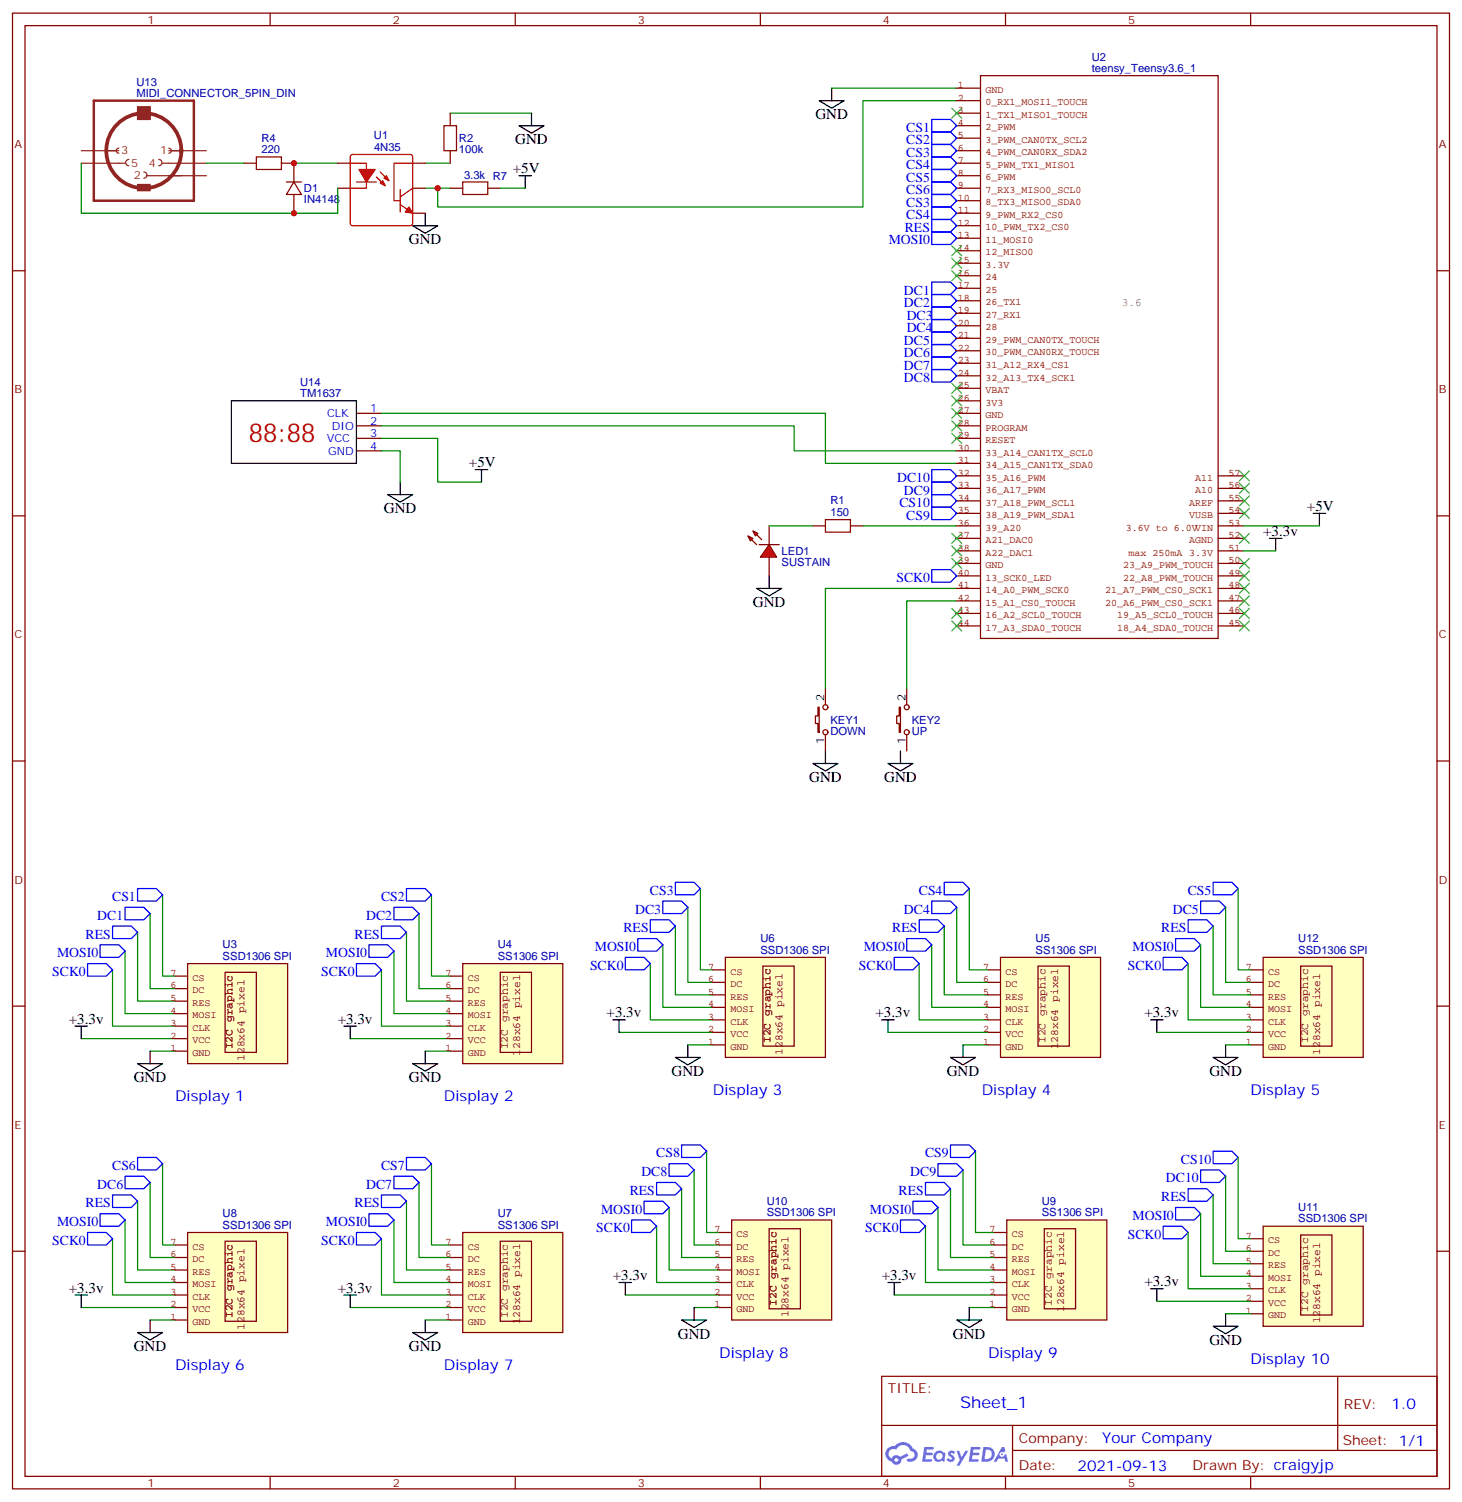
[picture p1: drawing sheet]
<svg xmlns="http://www.w3.org/2000/svg" width="412mm" height="424mm" viewBox="0 0 412 424" stroke-linecap="round" stroke-linejoin="round" font-family="sans-serif">
<g fill="none" stroke="#870000" stroke-width=".35">
<path d="M3.5 3.7h405.4v416.3h-405.4zM7.1 7.2h398.2v409.3h-398.2zM76.2 3.7v3.5M145.3 3.7v3.5M214.5 3.7v3.5M283.6 3.7v3.5M352.8 3.7v3.5M3.5 76.4h3.6M405.3 76.4h3.6M3.5 145.5h3.6M405.3 145.5h3.6M3.5 214.7h3.6"/>
<path d="M405.3 214.7h3.6M3.5 283.8h3.6M405.3 283.8h3.6M3.5 353h3.6M405.3 353h3.6M248.7 388.2h156.6v28.3h-156.6zM377.3 388.3v20.8M76.2 416.5v3.5M145.3 416.5v3.5M214.5 416.5v3.5M248.7 402.1h156.5M283.6 416.5v3.5"/>
<path d="M285.6 409.1h119.6M285.6 402.1v14.1M352.8 416.5v3.5"/>
</g>
<g fill="#5487ff">
<path d="M267.7 409.4a1.22 1.22 0 0 1 1.7 .3l-.4 .5a.47 .47 0 0 0-.3-.4 .47 .47 0 0 0-.5 .2v.2a1.23 1.23 0 0 1 .8 1.9 1.44 1.44 0 0 1-2-.3l.5-.5 .7 .4a.29 .29 0 0 0 .3-.3 .29 .29 0 0 0-.2-.3 1.04 1.04 0 0 1-.6-1.7z"/>
<path d="M260.7 408.2h2.4l.3 .1-.2 .5-1.8 .1-.1 .9h1.5l.3 .3-.3 .4h-1.6l-.2 1.1h1.7l.2 .4-.2 .3h-2.6z"/>
<path d="M273.8 408.2h2.4l.3 .1-.1 .5-1.8 .1-.2 .9h1.6l.3 .3-.4 .4h-1.6l-.1 1.1h1.7l.2 .4-.2 .3h-2.6z"/>
<path d="M282.6 408.2h.7l.3 1.2-.6 .3a.69 .69 0 0 0-1 .3 .69 .69 0 0 0 .4 1 .69 .69 0 0 0 .9-.6l.5-.3 .6 2.2h-.8l-.2-.9h-1.8l-.5 .9h-.8z"/>
<path d="M269.8 409.2h.8l.6 1.9 1.1-1.9h.9l-2.6 4.2h-.8l.9-1.5z"/>
<path d="M277.4 408.2l-.6 4.1h1.3a2.11 2.11 0 0 0 2.5-2.1 2.11 2.11 0 0 0-2.5-2zM278.1 408.9a1.39 1.39 0 0 1 1.7 1.4 1.39 1.39 0 0 1-1.8 1.3h-.3z"/>
<path d="M263.7 409.8a1.54 1.54 0 0 0-.1 2.1 1.54 1.54 0 0 0 2.2 .2l.6 .2 .3-2.3-.2-.2-.4-.1a1.49 1.49 0 0 0-2.4 .1zM264 410.8a.94 .94 0 0 1 1.8 0 .94 .94 0 0 1-1.8 0z"/>
<path d="M250.4 408.5a2.18 2.18 0 0 0 1.1 3.8 1.44 1.44 0 0 0 1.6 .9 1.44 1.44 0 0 0 1.2-1.5l2-1-.5-.7-1.9 .9a1.47 1.47 0 0 0-2.4 .5 1.39 1.39 0 0 1-.7-2 1.39 1.39 0 0 1 2-.5 2.12 2.12 0 0 1 2.2-1.3 2.12 2.12 0 0 1 1.9 1.7 1.14 1.14 0 0 1 1.1 1.4 1.14 1.14 0 0 1-1.7 .8 .43 .43 0 0 0-.5 .3 .43 .43 0 0 0 .4 .5 1.98 1.98 0 0 0 2.5-1.2 1.98 1.98 0 0 0-1.2-2.5 3.1 3.1 0 0 0-5.3-.7l-.9 .1zM252.3 411.8a.55 .55 0 0 1 1.1 0 .55 .55 0 0 1-1.1 0z"/>
<circle cx="282.6" cy="410.3" r=".26"/>
</g>
<g fill="none" stroke="#00f" stroke-width=".35">
<path d="M262.8 37.2h5.3l1.8 1.8-1.8 1.7h-5.3zM262.8 33.7h5.3l1.8 1.8-1.8 1.7h-5.3zM262.8 44.3h5.3l1.8 1.7-1.8 1.8h-5.3zM262.8 65.4h5.3l1.8 1.8-1.8 1.8h-5.3zM262.8 79.6h5.3l1.8 1.7-1.8 1.8h-5.3zM262.8 97.2h5.3l1.8 1.8-1.8 1.7h-5.3zM262.8 93.7h5.3l1.8 1.7-1.8 1.8h-5.3zM262.8 86.6h5.3l1.8 1.8-1.8 1.7h-5.3zM262.8 90.1h5.3l1.8 1.8-1.8 1.8h-5.3zM262.8 83.1h5.3l1.8 1.7-1.8 1.8h-5.3zM262.8 143.1h5.3l1.8 1.7-1.8 1.8h-5.3zM262.8 160.7h5.3l1.8 1.8-1.8 1.7h-5.3z"/>
<path d="M35.3 255.9h5.3l1.7 1.8-1.7 1.8h-5.3zM38.8 250.6h5.3l1.8 1.8-1.8 1.8h-5.3zM111.1 255.9h5.3l1.8 1.8-1.8 1.8h-5.3zM114.7 250.6h5.2l1.8 1.8-1.8 1.8h-5.2zM24.7 271.8h5.3l1.7 1.8-1.7 1.7h-5.3zM28.2 266.5h5.3l1.8 1.8-1.8 1.8h-5.3zM31.7 261.2h5.3l1.8 1.8-1.8 1.8h-5.3zM100.5 271.8h5.3l1.8 1.8-1.8 1.7h-5.3zM104.1 266.5h5.3l1.7 1.8-1.7 1.8h-5.3zM107.6 261.2h5.3l1.8 1.8-1.8 1.8h-5.3z"/>
</g>
<g fill="none" stroke="#850000" stroke-width=".35">
<path d="M269.5 24.9h7.1M269.5 28.4h7.1M269.5 31.9h7.1M269.5 35.5h7.1M269.5 39h7.1M276.6 21.3h67v158.8h-67zM269.5 56.6h7.1M269.5 42.5h7.1M269.5 46h7.1M269.5 49.6h7.1M269.5 53.1h7.1M269.5 60.1h7.1"/>
<path d="M269.5 63.7h7.1M269.5 67.2h7.1M269.5 70.7h7.1M269.5 74.3h7.1M269.5 77.8h7.1M269.5 81.3h7.1M269.5 84.8h7.1M269.5 88.4h7.1M269.5 91.9h7.1M269.5 95.4h7.1M269.5 99h7.1M269.5 102.5h7.1"/>
<path d="M269.5 106h7.1M269.5 109.5h7.1M269.5 113.1h7.1M269.5 116.6h7.1M269.5 120.1h7.1M269.5 123.6h7.1M269.5 127.2h7.1M269.5 130.7h7.1M269.5 134.2h7.1M269.5 137.8h7.1M343.6 134.2h7.1M343.6 137.8h7.1"/>
<path d="M269.5 141.3h7.1M269.5 144.8h7.1M269.5 148.3h7.1M269.5 151.9h7.1M269.5 155.4h7.1M269.5 158.9h7.1M343.6 141.3h7.1M343.6 144.8h7.1M343.6 148.3h7.1M343.6 151.9h7.1M343.6 155.4h7.1M343.6 158.9h7.1"/>
<path d="M269.5 162.5h7.1M269.5 166h7.1M269.5 169.5h7.1M269.5 173h7.1M269.5 176.6h7.1M343.6 162.5h7.1M343.6 166h7.1M343.6 169.5h7.1M343.6 173h7.1M343.6 176.6h7.1"/>
</g>
<path d="M231.1 28.4h7l-3.5 2.1zM234.6 24.9v3.5M370.4 144.8h3.5M372.2 144.8v3.5M21.2 289.5h3.5M22.9 289.5v3.5M42.3 296.5v3.5M97 289.5h3.5M98.8 289.5v3.5M119.9 296.5v3.5M38.8 300h7.1l-3.6 2.2zM116.4 300h7.1l-3.6 2.2z" fill="none" stroke="#000" stroke-width=".35"/>
<g fill="none" stroke="#008700" stroke-width=".35">
<path d="M234.6 24.9h34.9M350.7 148.3h21.5M42.3 257.7v21.2h7.1M45.9 252.4v22.9h3.5M118.2 257.7v21.2h8.8M121.7 252.4v22.9h5.3M31.7 273.6v15.9h17.7M35.3 268.3v17.6h14.1M38.8 263v19.4h10.6M107.6 273.6v15.9h19.4M111.1 268.3v17.6h15.9M114.7 263v19.4h12.3"/>
<path d="M22.9 293h26.5M42.3 296.5h7.1M98.8 293h28.2M119.9 296.5h7.1"/>
</g>
<g fill="none" stroke="#3c3" stroke-width=".35">
<path d="M268.5 69.3l2.8 2.8M268.5 72.8l2.8 2.9M271.3 69.3l-2.8 2.8M271.3 72.8l-2.8 2.9M268.5 108.1l2.8 2.8M268.5 111.7l2.8 2.8M268.5 115.2l2.8 2.8M268.5 118.7l2.8 2.8M271.3 108.1l-2.8 2.8M271.3 111.7l-2.8 2.8M271.3 115.2l-2.8 2.8M271.3 118.7l-2.8 2.8"/>
<path d="M268.5 122.2l2.8 2.9M271.3 122.2l-2.8 2.9M349.6 132.8l2.8 2.8M349.6 136.3l2.8 2.9M349.6 139.9l2.8 2.8M352.4 132.8l-2.8 2.8M352.4 136.3l-2.8 2.9M352.4 139.9l-2.8 2.8M268.5 150.5l2.8 2.8M268.5 154l2.8 2.8M268.5 157.5l2.8 2.8M271.3 150.5l-2.8 2.8"/>
<path d="M271.3 154l-2.8 2.8M271.3 157.5l-2.8 2.8M349.6 143.4l2.8 2.8M349.6 150.5l2.8 2.8M349.6 157.5l2.8 2.8M352.4 143.4l-2.8 2.8M352.4 150.5l-2.8 2.8M352.4 157.5l-2.8 2.8M268.5 171.6l2.8 2.8M268.5 175.2l2.8 2.8M271.3 171.6l-2.8 2.8M271.3 175.2l-2.8 2.8"/>
<path d="M349.6 161l2.8 2.9M349.6 164.6l2.8 2.8M349.6 168.1l2.8 2.8M349.6 175.2l2.8 2.8M352.4 161l-2.8 2.9M352.4 164.6l-2.8 2.8M352.4 168.1l-2.8 2.8M352.4 175.2l-2.8 2.8"/>
</g>
<path d="M130.5 271.8h28.2v28.2h-28.2z" fill="#ffffc2" stroke="#850000" stroke-width=".35"/>
<path d="M127 278.9h3.5M127 275.3h3.5M141.1 274.3h8.8v22.6h-8.8zM127 296.5h3.5M127 293h3.5M127 289.5h3.5M127 285.9h3.5M127 282.4h3.5" fill="none" stroke="#850000" stroke-width=".35"/>
<path d="M52.9 271.8h28.2v28.2h-28.2z" fill="#ffffc2" stroke="#850000" stroke-width=".35"/>
<path d="M49.4 278.9h3.5M49.4 275.3h3.5M63.5 274.3h8.8v22.6h-8.8zM49.4 296.5h3.5M49.4 293h3.5M49.4 289.5h3.5M49.4 285.9h3.5M49.4 282.4h3.5" fill="none" stroke="#850000" stroke-width=".35"/>
<g fill="none" stroke="#008700" stroke-width=".35">
<path d="M194 255.9v21.2h7.1M197.6 250.6v23h3.5M269.9 255.9v21.2h8.8M273.4 250.6v23h5.3M183.4 271.8v15.9h17.7M187 266.5v17.7h14.1M190.5 261.2v19.4h10.6M259.3 271.8v15.9h19.4M262.8 266.5v17.7h15.9M266.3 261.2v19.4h12.4M174.6 291.2h26.5M194 294.7h7.1"/>
<path d="M250.5 291.2h28.2M271.6 294.7h7.1"/>
</g>
<path d="M183.4 259.5h5.3l1.8 1.7-1.8 1.8h-5.3zM187 254.2h5.3l1.7 1.7-1.7 1.8h-5.3zM190.5 248.9h5.3l1.8 1.7-1.8 1.8h-5.3zM259.3 259.5h5.3l1.7 1.7-1.7 1.8h-5.3zM262.8 254.2h5.3l1.8 1.7-1.8 1.8h-5.3zM266.3 248.9h5.3l1.8 1.7-1.8 1.8h-5.3zM176.4 270.1h5.3l1.7 1.7-1.7 1.8h-5.3zM179.9 264.8h5.3l1.8 1.7-1.8 1.8h-5.3zM252.2 270.1h5.3l1.8 1.7-1.8 1.8h-5.3zM255.8 264.8h5.3l1.7 1.7-1.7 1.8h-5.3z" fill="none" stroke="#00f" stroke-width=".35"/>
<path d="M172.9 287.7h3.5M174.6 287.7v3.5M190.5 298.3h7.1l-3.6 2.1zM194 294.7v3.6M248.7 287.7h3.5M250.5 287.7v3.5M268.1 298.3h7.1l-3.6 2.1zM271.6 294.7v3.6" fill="none" stroke="#000" stroke-width=".35"/>
<path d="M282.2 270.1h28.2v28.2h-28.2z" fill="#ffffc2" stroke="#850000" stroke-width=".35"/>
<path d="M278.7 277.1h3.5M278.7 273.6h3.5M292.8 272.5h8.8v22.6h-8.8zM278.7 294.7h3.5M278.7 291.2h3.5M278.7 287.7h3.5M278.7 284.2h3.5M278.7 280.6h3.5" fill="none" stroke="#850000" stroke-width=".35"/>
<path d="M204.6 270.1h28.2v28.2h-28.2z" fill="#ffffc2" stroke="#850000" stroke-width=".35"/>
<path d="M201.1 277.1h3.5M201.1 273.6h3.5M215.2 272.5h8.8v22.6h-8.8zM201.1 294.7h3.5M201.1 291.2h3.5M201.1 287.7h3.5M201.1 284.2h3.5M201.1 280.6h3.5" fill="none" stroke="#850000" stroke-width=".35"/>
<g fill="none" stroke="#008700" stroke-width=".35">
<path d="M38.8 338.8v19.4h10.6M42.3 333.6v21.1h7.1M45.9 328.3v22.9h3.5M114.7 338.8v19.4h12.3M118.2 333.6v21.1h8.8M121.7 328.3v22.9h5.3M31.7 349.4v15.9h17.7M35.3 344.1v17.7h14.1M107.6 349.4v15.9h19.4M111.1 344.1v17.7h15.9M22.9 368.8h26.5M42.3 372.4h7.1"/>
<path d="M98.8 368.8h28.2M119.9 372.4h7.1"/>
</g>
<path d="M31.7 337.1h5.3l1.8 1.7-1.8 1.8h-5.3zM35.3 331.8h5.3l1.7 1.8-1.7 1.7h-5.3zM38.8 326.5h5.3l1.8 1.8-1.8 1.7h-5.3zM107.6 337.1h5.3l1.8 1.7-1.8 1.8h-5.3zM111.1 331.8h5.3l1.8 1.8-1.8 1.7h-5.3zM114.7 326.5h5.2l1.8 1.8-1.8 1.7h-5.2zM24.7 347.7h5.3l1.7 1.7-1.7 1.8h-5.3zM28.2 342.4h5.3l1.8 1.7-1.8 1.8h-5.3zM100.5 347.7h5.3l1.8 1.7-1.8 1.8h-5.3zM104.1 342.4h5.3l1.7 1.7-1.7 1.8h-5.3z" fill="none" stroke="#00f" stroke-width=".35"/>
<path d="M21.2 365.3h3.5M22.9 365.3v3.5M38.8 375.9h7.1l-3.6 2.1zM42.3 372.4v3.5M97 365.3h3.5M98.8 365.3v3.5M116.4 375.9h7.1l-3.6 2.1zM119.9 372.4v3.5" fill="none" stroke="#000" stroke-width=".35"/>
<path d="M130.5 347.7h28.2v28.2h-28.2z" fill="#ffffc2" stroke="#850000" stroke-width=".35"/>
<path d="M127 358.2h3.5M127 354.7h3.5M127 351.2h3.5M141.1 350.1h8.8v22.6h-8.8zM127 372.4h3.5M127 368.8h3.5M127 365.3h3.5M127 361.8h3.5" fill="none" stroke="#850000" stroke-width=".35"/>
<path d="M52.9 347.7h28.2v28.2h-28.2z" fill="#ffffc2" stroke="#850000" stroke-width=".35"/>
<path d="M49.4 358.2h3.5M49.4 354.7h3.5M49.4 351.2h3.5M63.5 350.1h8.8v22.6h-8.8zM49.4 372.4h3.5M49.4 368.8h3.5M49.4 365.3h3.5M49.4 361.8h3.5" fill="none" stroke="#850000" stroke-width=".35"/>
<g fill="none" stroke="#008700" stroke-width=".35">
<path d="M192.3 335.3v19.4h10.5M195.8 330v21.2h7M199.3 324.7v23h3.5M268.1 335.3v19.4h12.4M271.6 330v21.2h8.9M275.2 324.7v23h5.3M185.2 345.9v15.9h17.6M188.7 340.6v17.6h14.1M261.1 345.9v15.9h19.4M264.6 340.6v17.6h15.9M176.4 365.3h26.4M195.8 368.8h7"/>
<path d="M252.2 365.3h28.3M273.4 368.8h7.1"/>
</g>
<path d="M181.7 338.8h5.3l1.7 1.8-1.7 1.8h-5.3zM185.2 333.6h5.3l1.8 1.7-1.8 1.8h-5.3zM188.7 328.3h5.3l1.8 1.7-1.8 1.8h-5.3zM192.3 323h5.3l1.7 1.7-1.7 1.8h-5.3zM257.5 338.8h5.3l1.8 1.8-1.8 1.8h-5.3zM261.1 333.6h5.2l1.8 1.7-1.8 1.8h-5.2zM264.6 328.3h5.3l1.7 1.7-1.7 1.8h-5.3zM268.1 323h5.3l1.8 1.7-1.8 1.8h-5.3zM178.2 344.1h5.2l1.8 1.8-1.8 1.8h-5.2zM254 344.1h5.3l1.8 1.8-1.8 1.8h-5.3z" fill="none" stroke="#00f" stroke-width=".35"/>
<path d="M174.6 361.8h3.6M176.4 361.8v3.5M192.3 372.4h7l-3.5 2.1zM195.8 368.8v3.6M250.5 361.8h3.5M252.2 361.8v3.5M269.9 372.4h7l-3.5 2.1zM273.4 368.8v3.6" fill="none" stroke="#000" stroke-width=".35"/>
<path d="M284 344.1h28.2v28.3h-28.2z" fill="#ffffc2" stroke="#850000" stroke-width=".35"/>
<path d="M280.5 358.2h3.5M280.5 354.7h3.5M280.5 351.2h3.5M280.5 347.7h3.5M294.6 346.6h8.8v22.6h-8.8zM280.5 368.8h3.5M280.5 365.3h3.5M280.5 361.8h3.5" fill="none" stroke="#850000" stroke-width=".35"/>
<path d="M206.4 344.1h28.2v28.3h-28.2z" fill="#ffffc2" stroke="#850000" stroke-width=".35"/>
<path d="M202.8 358.2h3.6M202.8 354.7h3.6M202.8 351.2h3.6M202.8 347.7h3.6M217 346.6h8.8v22.6h-8.8zM202.8 368.8h3.6M202.8 365.3h3.6M202.8 361.8h3.6" fill="none" stroke="#850000" stroke-width=".35"/>
<path d="M356.3 345.9h28.2v28.2h-28.2z" fill="#ffffc2" stroke="#850000" stroke-width=".35"/>
<path d="M352.8 356.5h3.5M352.8 353h3.5M352.8 349.4h3.5M366.9 348.4h8.8v22.5h-8.8zM352.8 370.6h3.5M352.8 367.1h3.5M352.8 363.5h3.5M352.8 360h3.5" fill="none" stroke="#850000" stroke-width=".35"/>
<path d="M324.6 363.5h3.5M326.3 363.5v3.6M342.2 374.1h7l-3.5 2.1zM345.7 370.6v3.5" fill="none" stroke="#000" stroke-width=".35"/>
<path d="M342.2 337.1v19.4h10.6M345.7 331.8v21.2h7.1M349.2 326.5v22.9h3.6M335.1 347.7v15.8h17.7M338.7 342.4v17.6h14.1M326.3 367.1h26.5M345.7 370.6h7.1" fill="none" stroke="#008700" stroke-width=".35"/>
<path d="M335.1 335.3h5.3l1.8 1.8-1.8 1.7h-5.3zM338.7 330h5.3l1.7 1.8-1.7 1.8h-5.3zM342.2 324.7h5.3l1.7 1.8-1.7 1.8h-5.3zM328.1 345.9h5.3l1.7 1.8-1.7 1.7h-5.3zM331.6 340.6h5.3l1.8 1.8-1.8 1.7h-5.3z" fill="none" stroke="#00f" stroke-width=".35"/>
<path d="M356.3 270.1h28.2v28.2h-28.2z" fill="#ffffc2" stroke="#850000" stroke-width=".35"/>
<path d="M352.8 277.1h3.5M352.8 273.6h3.5M366.9 272.5h8.8v22.6h-8.8zM352.8 294.7h3.5M352.8 291.2h3.5M352.8 287.7h3.5M352.8 284.2h3.5M352.8 280.6h3.5" fill="none" stroke="#850000" stroke-width=".35"/>
<path d="M358.1 151.9h3.5M359.8 151.9v3.5M324.6 287.7h3.5M326.3 287.7v3.5M342.2 298.3h7l-3.5 2.1zM345.7 294.7v3.6" fill="none" stroke="#000" stroke-width=".35"/>
<path d="M350.7 155.4h9.1M345.7 255.9v21.2h7.1M349.2 250.6v23h3.6M335.1 271.8v15.9h17.7M338.7 266.5v17.7h14.1M342.2 261.2v19.4h10.6M326.3 291.2h26.5M345.7 294.7h7.1" fill="none" stroke="#008700" stroke-width=".35"/>
<g fill="none" stroke="#00f" stroke-width=".35">
<path d="M262.8 40.7h5.3l1.8 1.8-1.8 1.8h-5.3zM262.8 54.9h5.3l1.8 1.7-1.8 1.8h-5.3zM262.8 47.8h5.3l1.8 1.8-1.8 1.7h-5.3zM262.8 58.4h5.3l1.8 1.7-1.8 1.8h-5.3zM262.8 51.3h5.3l1.8 1.8-1.8 1.8h-5.3zM262.8 100.7h5.3l1.8 1.8-1.8 1.7h-5.3zM262.8 104.2h5.3l1.8 1.8-1.8 1.8h-5.3zM262.8 139.5h5.3l1.8 1.8-1.8 1.8h-5.3zM262.8 132.5h5.3l1.8 1.7-1.8 1.8h-5.3zM262.8 136h5.3l1.8 1.8-1.8 1.7h-5.3zM335.1 259.5h5.3l1.8 1.7-1.8 1.8h-5.3zM338.7 254.2h5.3l1.7 1.7-1.7 1.8h-5.3z"/>
<path d="M342.2 248.9h5.3l1.7 1.7-1.7 1.8h-5.3zM328.1 270.1h5.3l1.7 1.7-1.7 1.8h-5.3zM331.6 264.8h5.3l1.8 1.7-1.8 1.8h-5.3z"/>
</g>
<path d="M268.5 30.5l2.8 2.8M271.3 30.5l-2.8 2.8M268.5 76.4l2.8 2.8M271.3 76.4l-2.8 2.8" fill="none" stroke="#3c3" stroke-width=".35"/>
<path d="M232.8 146.6h7.1v3.5h-7.1z" fill="none" stroke="#a10000" stroke-width=".35"/>
<path d="M229.3 148.3h3.5M239.9 148.3h3.5" fill="none" stroke="#870000" stroke-width=".35"/>
<g fill="#f00" stroke="#870000" stroke-width=".35">
<path d="M217 153.6l2.1 3.6h-4.6z"/>
<path d="M214.1 153.6h5.7z"/>
</g>
<g fill="#870000" stroke="#870000" stroke-width=".35">
<path d="M212 152.2l1.4 1.4z"/>
<path d="M213.4 150.8l1.4 1.4z"/>
</g>
<g fill="#f00" stroke="#870000" stroke-width=".35">
<path d="M211 151.2l1.4 .7-.7 .7z"/>
<path d="M212.4 149.8l1.4 .7-.7 .7z"/>
</g>
<g fill="none" stroke="#870000" stroke-width=".35">
<path d="M127 31.9v3.6M68.8 46h3.5M79.4 46h3.5v5.3M80.8 51.3h4.2M82.9 51.3l2.1 3.6h-4.2zM82.9 54.9v5.2M95.2 53.1h3.6M95.2 46h3.6M116.4 53.1h3.5M116.4 46h3.5M127 53.1h3.5M127 42.5v3.5"/>
<path d="M137.6 53.1h3.5M116.4 60.1h3.5M100.5 116.6h7.1M100.5 120.1h7.1M100.5 123.6h7.1M100.5 127.2h7.1M217 148.3v5.3M217 157.2v5.3M230.7 199.5h.4v7.1h-.4v-2.5h-.7v-2.1h.7zM232.8 194.2v4.6M253.6 199.5h.4v7.1h-.4v-2.5h-.7v-2.1h.7zM255.8 194.2v4.6"/>
<path d="M232.8 207.3v4.5M255.8 207.3v4.5"/>
<circle cx="232.8" cy="199.5" r=".71"/>
<circle cx="255.8" cy="199.5" r=".71"/>
<circle cx="232.8" cy="206.6" r=".71"/>
<circle cx="255.8" cy="206.6" r=".71"/>
</g>
<g fill="none" stroke="#000" stroke-width=".35">
<path d="M146.4 35.5h7.1l-3.6 2.1zM149.9 31.9v3.6M146.4 49.6h3.5M148.2 49.6v3.5M116.4 63.7h7.1l-3.6 2.1zM119.9 60.1v3.6M65.3 113.1h35.2v17.6h-35.2zM109.4 139.5h7l-3.5 2.1zM112.9 136v3.5M134.1 132.5h3.5M135.8 132.5v3.5M213.4 166h7.1l-3.5 2.1z"/>
<path d="M217 162.5v3.5M229.3 215.4h7.1l-3.6 2.1zM232.8 211.8v3.6M250.5 215.4h7l-3.5 2.1zM254 211.8v3.6"/>
</g>
<g fill="none" stroke="#008700" stroke-width=".35">
<path d="M127 31.9h22.9M269.5 28.4h-26.1v30h-119.9v-5.3M22.9 46v14.1h72.3v-7M58.2 46h10.6M82.9 46h12.3M119.9 46h7.1M119.9 53.1h7.1M141.1 53.1h7.1M107.6 116.6h125.2v14.1h36.7M107.6 127.2h5.3v8.8M107.6 123.6h15.9v12.4h12.3M107.6 120.1h116.4v7.1h45.5"/>
<path d="M217 148.3h12.3M243.4 148.3h26.1M269.5 166h-36.7v28.2M269.5 169.5h-13.7v24.7"/>
</g>
<path d="M125.2 35.5h3.6v7h-3.6zM72.3 44.3h7.1v3.5h-7.1zM130.5 51.3h7.1v3.6h-7.1z" fill="none" stroke="#a10000" stroke-width=".35"/>
<path d="M98.8 46h4.6v7.1h-4.6M99 43.8l.5-.2h16.2l.5 .2 .2 .5v18.7l-.2 .5-.5 .2h-16.2l-.5-.3-.2-.4v-18.7zM100.5 51.3h5.7M106.2 49.9l2.5 2.5M107.2 48.5l2.5 2.5M112.9 57.7l3.5 2.4M112.9 53.4v6.4M116.4 46h-5.3v10.6h1.8M116.4 53.1l-3.5 2.5" fill="none" stroke="#f00" stroke-width=".35"/>
<g fill="#f00" stroke="#f00" stroke-width=".35">
<path d="M115.4 58.4l1 1.7-2.1-.3z"/>
<path d="M107.9 51l.8 1.4-1.5-.7z"/>
<path d="M108.3 50.3l.7-.7 .7 1.4z"/>
<path d="M101.2 47.8h4.6l-2.4 3.5z"/>
</g>
<path d="M38.8 30.2h3.5v3.5h-3.5zM22.9 46h12.4M22.9 42.5h10.6M33.5 41.8a.71 .71 0 0 0-.7 .7 .71 .71 0 0 0 .7 .7M36.3 45a.88 .88 0 0 0-.8 .9 .88 .88 0 0 0 .8 .8M40.6 48.5a.88 .88 0 0 1 .9 .9 .88 .88 0 0 1-.9 .9M41.3 49.6h16.9M44.8 45a.88 .88 0 0 1 .9 .9 .88 .88 0 0 1-.9 .8M45.9 46h12.3M47.6 41.8a.71 .71 0 0 1 .7 .7 .71 .71 0 0 1-.7 .7M47.6 42.5h10.6" fill="none" stroke="#8c2424" stroke-width=".35"/>
<g fill="#8c2424" stroke="#8c2424" stroke-width=".35">
<path d="M38.8 52h3.5v1.8h-3.5z"/>
<path d="M38.8 30.2h3.5v3.5h-3.5z"/>
</g>
<circle cx="40.6" cy="42.5" r="10.6" fill="none" stroke="#8c2424" stroke-width="1.1"/>
<path d="M26.5 28.4h28.2v28.2h-28.2z" fill="none" stroke="#8c2424" stroke-width=".71"/>
<path d="M262.8 61.9h5.3l1.8 1.8-1.8 1.7h-5.3z" fill="none" stroke="#00f" stroke-width=".35"/>
<path d="M349.6 171.6l2.8 2.8M352.4 171.6l-2.8 2.8" fill="none" stroke="#3c3" stroke-width=".35"/>
<g fill="#c00">
<circle cx="82.9" cy="46" r=".88"/>
<circle cx="82.9" cy="60.1" r=".88"/>
<circle cx="123.5" cy="53.1" r=".88"/>
</g>
<text font-size="7.4" fill="#f00" x="70.2" y="124.7">88:88</text>
<text font-size="4.6" fill="#00f" x="270.8" y="397.3">Sheet_1</text>
<g font-size="4.2">
<text x="230" y="33.7">GND</text>
<text x="145.3" y="40.7">GND</text>
<text x="144.6" y="48.9">+5V</text>
<text x="115.4" y="69">GND</text>
<text x="132.3" y="131.8">+5V</text>
<text x="108.3" y="144.8">GND</text>
<text x="368.7" y="144.1">+5V</text>
<text x="356.3" y="151.2">+3.3v</text>
<text x="212.4" y="171.3">GND</text>
<text x="228.2" y="220.7">GND</text>
<text x="249.4" y="220.7">GND</text>
<text x="171.1" y="287">+3.3v</text>
<text x="246.9" y="287">+3.3v</text>
<text x="322.8" y="287">+3.3v</text>
<text x="19.4" y="288.7">+3.3v</text>
<text x="95.2" y="288.7">+3.3v</text>
<text x="37.7" y="305.3">GND</text>
<text x="115.4" y="305.3">GND</text>
<text x="189.4" y="303.6">GND</text>
<text x="267.1" y="303.6">GND</text>
<text x="341.1" y="303.6">GND</text>
<text x="19.4" y="364.6">+3.3v</text>
<text x="95.2" y="364.6">+3.3v</text>
<text x="172.9" y="361.1">+3.3v</text>
<text x="248.7" y="361.1">+3.3v</text>
<text x="322.8" y="362.8">+3.3v</text>
<text x="191.2" y="377.6">GND</text>
<text x="268.8" y="377.6">GND</text>
<text x="37.7" y="381.2">GND</text>
<text x="115.4" y="381.2">GND</text>
<text x="341.1" y="379.4">GND</text>
</g>
<g font-size="4.2" fill="#00f">
<text x="49.4" y="310.6">Display 1</text>
<text x="125.2" y="310.6">Display 2</text>
<text x="201.1" y="308.9">Display 3</text>
<text x="276.9" y="308.9">Display 4</text>
<text x="352.8" y="308.9">Display 5</text>
<text x="202.8" y="382.9">Display 8</text>
<text x="278.7" y="382.9">Display 9</text>
<text x="49.4" y="386.5">Display 6</text>
<text x="125.2" y="386.5">Display 7</text>
<text x="352.8" y="384.7">Display 10</text>
<text x="392.5" y="397.5">1.0</text>
<text x="310.9" y="407.1">Your Company</text>
<text x="304" y="414.9">2021-09-13</text>
</g>
<g font-size="3.9" fill="#00f">
<text x="255.7" y="40.7">CS2</text>
<text x="255.7" y="37.2">CS1</text>
<text x="255.7" y="47.8">CS4</text>
<text x="255.7" y="44.3">CS3</text>
<text x="255.7" y="51.3">CS5</text>
<text x="255.7" y="58.4">CS3</text>
<text x="255.7" y="54.9">CS6</text>
<text x="255.2" y="65.4">RES</text>
<text x="255.7" y="61.9">CS4</text>
<text x="250.7" y="69">MOSI0</text>
<text x="255" y="83.1">DC1</text>
<text x="255" y="86.6">DC2</text>
<text x="255.8" y="90.1">DC3</text>
<text x="255.8" y="93.7">DC4</text>
<text x="255" y="100.7">DC6</text>
<text x="255" y="97.2">DC5</text>
<text x="255" y="104.2">DC7</text>
<text x="255" y="107.8">DC8</text>
<text x="253.1" y="136">DC10</text>
<text x="253.7" y="143.1">CS10</text>
<text x="255" y="139.5">DC9</text>
<text x="255.7" y="146.6">CS9</text>
<text x="252.9" y="164.2">SCK0</text>
<text x="31.6" y="254.2">CS1</text>
<text x="107.5" y="254.2">CS2</text>
<text x="179.1" y="257.7">DC3</text>
<text x="183.3" y="252.4">CS3</text>
<text x="255" y="257.7">DC4</text>
<text x="259.2" y="252.4">CS4</text>
<text x="330.8" y="257.7">DC5</text>
<text x="335" y="252.4">CS5</text>
<text x="27.5" y="259.5">DC1</text>
<text x="103.3" y="259.5">DC2</text>
<text x="175.9" y="263">RES</text>
<text x="251.7" y="263">RES</text>
<text x="327.5" y="263">RES</text>
<text x="24.2" y="264.8">RES</text>
<text x="100" y="264.8">RES</text>
<text x="167.8" y="268.3">MOSI0</text>
<text x="243.6" y="268.3">MOSI0</text>
<text x="319.5" y="268.3">MOSI0</text>
<text x="14.7" y="275.3">SCK0</text>
<text x="16.1" y="270.1">MOSI0</text>
<text x="90.6" y="275.3">SCK0</text>
<text x="91.9" y="270.1">MOSI0</text>
<text x="166.4" y="273.6">SCK0</text>
<text x="242.3" y="273.6">SCK0</text>
<text x="318.1" y="273.6">SCK0</text>
<text x="185.1" y="326.5">CS8</text>
<text x="260.9" y="326.5">CS9</text>
<text x="333.1" y="328.3">CS10</text>
<text x="27.5" y="335.3">DC6</text>
<text x="31.6" y="330">CS6</text>
<text x="103.3" y="335.3">DC7</text>
<text x="107.5" y="330">CS7</text>
<text x="180.9" y="331.8">DC8</text>
<text x="256.8" y="331.8">DC9</text>
<text x="328.9" y="333.6">DC10</text>
<text x="24.2" y="340.6">RES</text>
<text x="100" y="340.6">RES</text>
<text x="177.6" y="337.1">RES</text>
<text x="253.5" y="337.1">RES</text>
<text x="327.5" y="338.8">RES</text>
<text x="16.1" y="345.9">MOSI0</text>
<text x="91.9" y="345.9">MOSI0</text>
<text x="168.2" y="347.7">SCK0</text>
<text x="169.5" y="342.4">MOSI0</text>
<text x="244" y="347.7">SCK0</text>
<text x="245.4" y="342.4">MOSI0</text>
<text x="319.5" y="344.1">MOSI0</text>
<text x="14.7" y="351.2">SCK0</text>
<text x="90.6" y="351.2">SCK0</text>
<text x="318.1" y="349.4">SCK0</text>
</g>
<g font-size="3.9" fill="#800">
<text x="250.5" y="392.8">TITLE:</text>
<text x="379.1" y="397.5">REV:</text>
<text x="287.4" y="407">Company:</text>
<text x="378.7" y="407.6">Sheet: 1/1</text>
<text x="287.4" y="414.7">Date:</text>
<text x="336.4" y="414.8">Drawn By: craigyjp</text>
</g>
<g font-size="3.2" fill="#800">
<text x="41.6" y="6.7">1</text>
<text x="110.8" y="6.7">2</text>
<text x="179.9" y="6.7">3</text>
<text x="249.1" y="6.7">4</text>
<text x="318.2" y="6.7">5</text>
<text x="4.1" y="41.8">A</text>
<text x="405.9" y="41.8">A</text>
<text x="4.1" y="110.9">B</text>
<text x="405.9" y="110.9">B</text>
<text x="4.1" y="180.1">C</text>
<text x="405.9" y="180.1">C</text>
<text x="4.1" y="249.2">D</text>
<text x="405.9" y="249.2">D</text>
<text x="4.1" y="318.4">E</text>
<text x="405.9" y="318.4">E</text>
<text x="41.6" y="419.5">1</text>
<text x="110.8" y="419.5">2</text>
<text x="179.9" y="419.5">3</text>
<text x="249.1" y="419.5">4</text>
<text x="318.2" y="419.5">5</text>
</g>
<g font-size="3.2" fill="#000080">
<text x="308" y="17.3">U2</text>
<text x="308" y="20.3">teensy_Teensy3.6_1</text>
<text x="38.5" y="27.3">MIDI_CONNECTOR_5PIN_DIN</text>
<text x="38.5" y="24.2">U13</text>
<text x="73.7" y="40">R4</text>
<text x="105.5" y="39.3">U1</text>
<text x="129.5" y="40">R2</text>
<text x="73.7" y="43.2">220</text>
<text x="105.5" y="42.5">4N35</text>
<text x="129.5" y="43.2">100k</text>
<text x="130.9" y="50.6">3.3k R7</text>
<text x="85.7" y="57.3">IN4148</text>
<text x="85.7" y="54.2">D1</text>
<text x="84.7" y="112">TM1637</text>
<text x="84.7" y="108.8">U14</text>
<text x="234.3" y="142.3">R1</text>
<text x="234.3" y="145.5">150</text>
<text x="220.5" y="159.8">SUSTAIN</text>
<text x="220.5" y="156.5">LED1</text>
<text x="234.2" y="207.4">DOWN</text>
<text x="234.2" y="204.2">KEY1</text>
<text x="257.2" y="207.4">UP</text>
<text x="257.2" y="204.2">KEY2</text>
<text x="62.8" y="267.5">U3</text>
<text x="140.4" y="267.5">U4</text>
<text x="214.5" y="269">SSD1306 SPI</text>
<text x="214.5" y="265.8">U6</text>
<text x="292.1" y="269">SS1306 SPI</text>
<text x="292.1" y="265.8">U5</text>
<text x="366.2" y="269">SSD1306 SPI</text>
<text x="366.2" y="265.8">U12</text>
<text x="62.8" y="270.8">SSD1306 SPI</text>
<text x="140.4" y="270.8">SS1306 SPI</text>
<text x="216.3" y="339.9">U10</text>
<text x="293.9" y="339.9">U9</text>
<text x="366.2" y="341.6">U11</text>
<text x="62.8" y="346.6">SSD1306 SPI</text>
<text x="62.8" y="343.4">U8</text>
<text x="140.4" y="346.6">SS1306 SPI</text>
<text x="140.4" y="343.4">U7</text>
<text x="216.3" y="343.1">SSD1306 SPI</text>
<text x="293.9" y="343.1">SS1306 SPI</text>
<text x="366.2" y="344.8">SSD1306 SPI</text>
</g>
<g font-size="3.2" fill="#8d2323">
<text x="34.2" y="43.6">3</text>
<text x="37" y="47.1">5</text>
<text x="42" y="47.1">4</text>
<text x="45.2" y="43.6">1</text>
<text x="37.7" y="50.6">2</text>
</g>
<text font-size="3.2" fill="#848484" x="316.4" y="86.4">3.6</text>
<g font-size="3.2" fill="#00f">
<text x="92.2" y="117.7">CLK</text>
<text x="104.4" y="116.2">1</text>
<text x="104.4" y="119.8">2</text>
<text x="92.2" y="124.7">VCC</text>
<text x="93.6" y="121.2">DIO</text>
<text x="104.4" y="123.3">3</text>
<text x="92.6" y="128.2">GND</text>
<text x="104.4" y="126.8">4</text>
</g>
<g font-size="3.2">
<text x="232.5" y="197.7" transform="rotate(-90 232.5 197.7)">2</text>
<text x="255.4" y="197.7" transform="rotate(-90 255.4 197.7)">2</text>
<text x="232.5" y="210" transform="rotate(-90 232.5 210)">1</text>
<text x="255.4" y="210" transform="rotate(-90 255.4 210)">1</text>
</g>
<g font-size="3.2" fill="#840000">
<text x="65.6" y="296" transform="rotate(-90 65.6 296)">I2C graphic</text>
<text x="69" y="299.2" transform="rotate(-90 69 299.2)">128x64 pixel</text>
<text x="143.2" y="296" transform="rotate(-90 143.2 296)">I2C graphic</text>
<text x="146.8" y="297.7" transform="rotate(-90 146.8 297.7)">128x64 pixel</text>
<text x="217.3" y="294.2" transform="rotate(-90 217.3 294.2)">I2C graphic</text>
<text x="220.7" y="297.5" transform="rotate(-90 220.7 297.5)">128x64 pixel</text>
<text x="294.9" y="294.2" transform="rotate(-90 294.9 294.2)">I2C graphic</text>
<text x="298.4" y="296" transform="rotate(-90 298.4 296)">128x64 pixel</text>
<text x="369" y="294.2" transform="rotate(-90 369 294.2)">I2C graphic</text>
<text x="372.4" y="297.5" transform="rotate(-90 372.4 297.5)">128x64 pixel</text>
<text x="65.6" y="371.8" transform="rotate(-90 65.6 371.8)">I2C graphic</text>
<text x="143.2" y="371.8" transform="rotate(-90 143.2 371.8)">I2C graphic</text>
<text x="219.1" y="368.3" transform="rotate(-90 219.1 368.3)">I2C graphic</text>
<text x="222.4" y="371.5" transform="rotate(-90 222.4 371.5)">128x64 pixel</text>
<text x="296.7" y="368.3" transform="rotate(-90 296.7 368.3)">I2C graphic</text>
<text x="300.2" y="370.1" transform="rotate(-90 300.2 370.1)">128x64 pixel</text>
<text x="369" y="370.1" transform="rotate(-90 369 370.1)">I2C graphic</text>
<text x="69" y="375.1" transform="rotate(-90 69 375.1)">128x64 pixel</text>
<text x="146.8" y="373.6" transform="rotate(-90 146.8 373.6)">128x64 pixel</text>
<text x="372.4" y="373.3" transform="rotate(-90 372.4 373.3)">128x64 pixel</text>
</g>
<g font-size="2.8" fill="#840000">
<text x="270.2" y="24.8">1</text>
<text x="270.2" y="28.4">2</text>
<text x="278" y="26.2">GND</text>
<text x="278" y="29.7">0_RX1_MOSI1_TOUCH</text>
<text x="270.2" y="31.9">3</text>
<text x="270.2" y="35.4">4</text>
<text x="278" y="33.2">1_TX1_MISO1_TOUCH</text>
<text x="270.2" y="38.9">5</text>
<text x="278" y="36.8">2_PWM</text>
<text x="278" y="40.3">3_PWM_CAN0TX_SCL2</text>
<text x="270.2" y="42.5">6</text>
<text x="270.2" y="46">7</text>
<text x="278" y="43.8">4_PWM_CAN0RX_SDA2</text>
<text x="278" y="47.4">5_PWM_TX1_MISO1</text>
<text x="270.2" y="49.5">8</text>
<text x="270.2" y="53.1">9</text>
<text x="278" y="50.9">6_PWM</text>
<text x="270.2" y="56.6">10</text>
<text x="278" y="57.9">8_TX3_MISO0_SDA0</text>
<text x="278" y="54.4">7_RX3_MISO0_SCL0</text>
<text x="270.2" y="60.1">11</text>
<text x="270.2" y="63.6">12</text>
<text x="278" y="61.5">9_PWM_RX2_CS0</text>
<text x="278" y="65">10_PWM_TX2_CS0</text>
<text x="270.2" y="67.2">13</text>
<text x="270.2" y="70.7">14</text>
<text x="278" y="68.5">11_MOSI0</text>
<text x="270.2" y="74.2">15</text>
<text x="270.2" y="77.8">16</text>
<text x="278" y="72.1">12_MISO0</text>
<text x="278" y="75.6">3.3V</text>
<text x="270.2" y="81.3">17</text>
<text x="278" y="79.1">24</text>
<text x="278" y="82.6">25</text>
<text x="270.2" y="84.8">18</text>
<text x="270.2" y="88.3">19</text>
<text x="278" y="86.2">26_TX1</text>
<text x="278" y="89.7">27_RX1</text>
<text x="270.2" y="91.9">20</text>
<text x="270.2" y="95.4">21</text>
<text x="278" y="93.2">28</text>
<text x="270.2" y="98.9">22</text>
<text x="278" y="96.7">29_PWM_CAN0TX_TOUCH</text>
<text x="278" y="100.3">30_PWM_CAN0RX_TOUCH</text>
<text x="270.2" y="102.4">23</text>
<text x="270.2" y="106">24</text>
<text x="278" y="103.8">31_A12_RX4_CS1</text>
<text x="278" y="107.3">32_A13_TX4_SCK1</text>
<text x="270.2" y="109.5">25</text>
<text x="270.2" y="113">26</text>
<text x="278" y="110.9">VBAT</text>
<text x="270.2" y="116.6">27</text>
<text x="278" y="114.4">3V3</text>
<text x="278" y="117.9">GND</text>
<text x="270.2" y="120.1">28</text>
<text x="270.2" y="123.6">29</text>
<text x="278" y="121.4">PROGRAM</text>
<text x="278" y="125">RESET</text>
<text x="270.2" y="127.1">30</text>
<text x="270.2" y="130.7">31</text>
<text x="278" y="128.5">33_A14_CAN1TX_SCL0</text>
<text x="270.2" y="134.2">32</text>
<text x="270.2" y="137.7">33</text>
<text x="278" y="132">34_A15_CAN1TX_SDA0</text>
<text x="278" y="135.6">35_A16_PWM</text>
<text x="337.1" y="135.6">A11</text>
<text x="346.6" y="137.7">56</text>
<text x="346.6" y="134.2">57</text>
<text x="270.2" y="141.3">34</text>
<text x="278" y="139.1">36_A17_PWM</text>
<text x="278" y="142.6">37_A18_PWM_SCL1</text>
<text x="335.4" y="142.6">AREF</text>
<text x="337.1" y="139.1">A10</text>
<text x="346.6" y="141.3">55</text>
<text x="270.2" y="144.8">35</text>
<text x="270.2" y="148.3">36</text>
<text x="278" y="146.1">38_A19_PWM_SDA1</text>
<text x="278" y="149.7">39_A20</text>
<text x="317.6" y="149.8">3.6V to 6.0VVIN</text>
<text x="335.4" y="146.1">VUSB</text>
<text x="346.6" y="148.3">53</text>
<text x="346.6" y="144.8">54</text>
<text x="270.2" y="151.8">37</text>
<text x="270.2" y="155.4">38</text>
<text x="278" y="153.2">A21_DAC0</text>
<text x="335.4" y="153.2">AGND</text>
<text x="346.6" y="155.4">51</text>
<text x="346.6" y="151.8">52</text>
<text x="270.2" y="158.9">39</text>
<text x="278" y="156.7">A22_DAC1</text>
<text x="278" y="160.2">GND</text>
<text x="316.8" y="160.2">23_A9_PWM_TOUCH</text>
<text x="318.3" y="156.8">max 250mA 3.3V</text>
<text x="346.6" y="158.9">50</text>
<text x="270.2" y="162.4">40</text>
<text x="270.2" y="165.9">41</text>
<text x="278" y="163.8">13_SCK0_LED</text>
<text x="278" y="167.3">14_A0_PWM_SCK0</text>
<text x="311.7" y="167.3">21_A7_PWM_CS0_SCK1</text>
<text x="316.8" y="163.8">22_A8_PWM_TOUCH</text>
<text x="346.6" y="165.9">48</text>
<text x="346.6" y="162.4">49</text>
<text x="270.2" y="169.5">42</text>
<text x="270.2" y="173">43</text>
<text x="278" y="170.8">15_A1_CS0_TOUCH</text>
<text x="311.7" y="170.8">20_A6_PWM_CS0_SCK1</text>
<text x="346.6" y="173">46</text>
<text x="346.6" y="169.5">47</text>
<text x="270.2" y="176.5">44</text>
<text x="278" y="174.4">16_A2_SCL0_TOUCH</text>
<text x="278" y="177.9">17_A3_SDA0_TOUCH</text>
<text x="315.1" y="177.9">18_A4_SDA0_TOUCH</text>
<text x="315.1" y="174.4">19_A5_SCL0_TOUCH</text>
<text x="346.6" y="176.5">45</text>
<text x="48" y="275.3">7</text>
<text x="125.7" y="275.3">7</text>
<text x="199.7" y="273.5">7</text>
<text x="206" y="274.9">CS</text>
<text x="277.4" y="273.5">7</text>
<text x="283.6" y="274.9">CS</text>
<text x="351.4" y="273.5">7</text>
<text x="357.7" y="274.9">CS</text>
<text x="48" y="278.8">6</text>
<text x="54.3" y="280.2">DC</text>
<text x="54.3" y="276.7">CS</text>
<text x="125.7" y="278.8">6</text>
<text x="131.9" y="280.2">DC</text>
<text x="131.9" y="276.7">CS</text>
<text x="199.7" y="280.6">5</text>
<text x="199.7" y="277.1">6</text>
<text x="206" y="282">RES</text>
<text x="206" y="278.4">DC</text>
<text x="277.4" y="280.6">5</text>
<text x="277.4" y="277.1">6</text>
<text x="283.6" y="282">RES</text>
<text x="283.6" y="278.4">DC</text>
<text x="351.4" y="280.6">5</text>
<text x="351.4" y="277.1">6</text>
<text x="357.7" y="282">RES</text>
<text x="357.7" y="278.4">DC</text>
<text x="48" y="285.9">4</text>
<text x="48" y="282.4">5</text>
<text x="54.3" y="287.2">MOSI</text>
<text x="54.3" y="283.7">RES</text>
<text x="125.7" y="285.9">4</text>
<text x="125.7" y="282.4">5</text>
<text x="131.9" y="287.2">MOSI</text>
<text x="131.9" y="283.7">RES</text>
<text x="199.7" y="287.7">3</text>
<text x="199.7" y="284.1">4</text>
<text x="206" y="285.5">MOSI</text>
<text x="277.4" y="287.7">3</text>
<text x="277.4" y="284.1">4</text>
<text x="283.6" y="285.5">MOSI</text>
<text x="351.4" y="287.7">3</text>
<text x="351.4" y="284.1">4</text>
<text x="357.7" y="285.5">MOSI</text>
<text x="48" y="292.9">2</text>
<text x="48" y="289.4">3</text>
<text x="54.3" y="290.8">CLK</text>
<text x="125.7" y="292.9">2</text>
<text x="125.7" y="289.4">3</text>
<text x="131.9" y="290.8">CLK</text>
<text x="199.7" y="291.2">2</text>
<text x="206" y="292.5">VCC</text>
<text x="206" y="289">CLK</text>
<text x="277.4" y="291.2">2</text>
<text x="283.6" y="292.5">VCC</text>
<text x="283.6" y="289">CLK</text>
<text x="351.4" y="291.2">2</text>
<text x="357.7" y="292.5">VCC</text>
<text x="357.7" y="289">CLK</text>
<text x="48" y="296.5">1</text>
<text x="54.3" y="297.8">GND</text>
<text x="54.3" y="294.3">VCC</text>
<text x="125.7" y="296.5">1</text>
<text x="131.9" y="297.8">GND</text>
<text x="131.9" y="294.3">VCC</text>
<text x="199.7" y="294.7">1</text>
<text x="206" y="296.1">GND</text>
<text x="277.4" y="294.7">1</text>
<text x="283.6" y="296.1">GND</text>
<text x="351.4" y="294.7">1</text>
<text x="357.7" y="296.1">GND</text>
<text x="201.5" y="347.6">7</text>
<text x="279.1" y="347.6">7</text>
<text x="48" y="351.2">7</text>
<text x="54.3" y="352.5">CS</text>
<text x="125.7" y="351.2">7</text>
<text x="131.9" y="352.5">CS</text>
<text x="201.5" y="351.2">6</text>
<text x="207.8" y="352.5">DC</text>
<text x="207.8" y="349">CS</text>
<text x="279.1" y="351.2">6</text>
<text x="285.4" y="352.5">DC</text>
<text x="285.4" y="349">CS</text>
<text x="351.4" y="352.9">6</text>
<text x="351.4" y="349.4">7</text>
<text x="357.7" y="350.7">CS</text>
<text x="48" y="358.2">5</text>
<text x="48" y="354.7">6</text>
<text x="54.3" y="359.6">RES</text>
<text x="54.3" y="356">DC</text>
<text x="125.7" y="358.2">5</text>
<text x="125.7" y="354.7">6</text>
<text x="131.9" y="359.6">RES</text>
<text x="131.9" y="356">DC</text>
<text x="201.5" y="358.2">4</text>
<text x="201.5" y="354.7">5</text>
<text x="207.8" y="359.6">MOSI</text>
<text x="207.8" y="356">RES</text>
<text x="279.1" y="358.2">4</text>
<text x="279.1" y="354.7">5</text>
<text x="285.4" y="359.6">MOSI</text>
<text x="285.4" y="356">RES</text>
<text x="351.4" y="360">4</text>
<text x="351.4" y="356.4">5</text>
<text x="357.7" y="357.8">RES</text>
<text x="357.7" y="354.3">DC</text>
<text x="48" y="365.3">3</text>
<text x="48" y="361.7">4</text>
<text x="54.3" y="363.1">MOSI</text>
<text x="125.7" y="365.3">3</text>
<text x="125.7" y="361.7">4</text>
<text x="131.9" y="363.1">MOSI</text>
<text x="201.5" y="365.3">2</text>
<text x="201.5" y="361.7">3</text>
<text x="207.8" y="363.1">CLK</text>
<text x="279.1" y="365.3">2</text>
<text x="279.1" y="361.7">3</text>
<text x="285.4" y="363.1">CLK</text>
<text x="351.4" y="363.5">3</text>
<text x="357.7" y="364.9">CLK</text>
<text x="357.7" y="361.3">MOSI</text>
<text x="48" y="368.8">2</text>
<text x="54.3" y="370.2">VCC</text>
<text x="54.3" y="366.6">CLK</text>
<text x="125.7" y="368.8">2</text>
<text x="131.9" y="370.2">VCC</text>
<text x="131.9" y="366.6">CLK</text>
<text x="201.5" y="368.8">1</text>
<text x="207.8" y="370.2">GND</text>
<text x="207.8" y="366.6">VCC</text>
<text x="279.1" y="368.8">1</text>
<text x="285.4" y="370.2">GND</text>
<text x="285.4" y="366.6">VCC</text>
<text x="351.4" y="370.6">1</text>
<text x="351.4" y="367">2</text>
<text x="357.7" y="371.9">GND</text>
<text x="357.7" y="368.4">VCC</text>
<text x="48" y="372.3">1</text>
<text x="54.3" y="373.7">GND</text>
<text x="125.7" y="372.3">1</text>
<text x="131.9" y="373.7">GND</text>
</g>
</svg>
